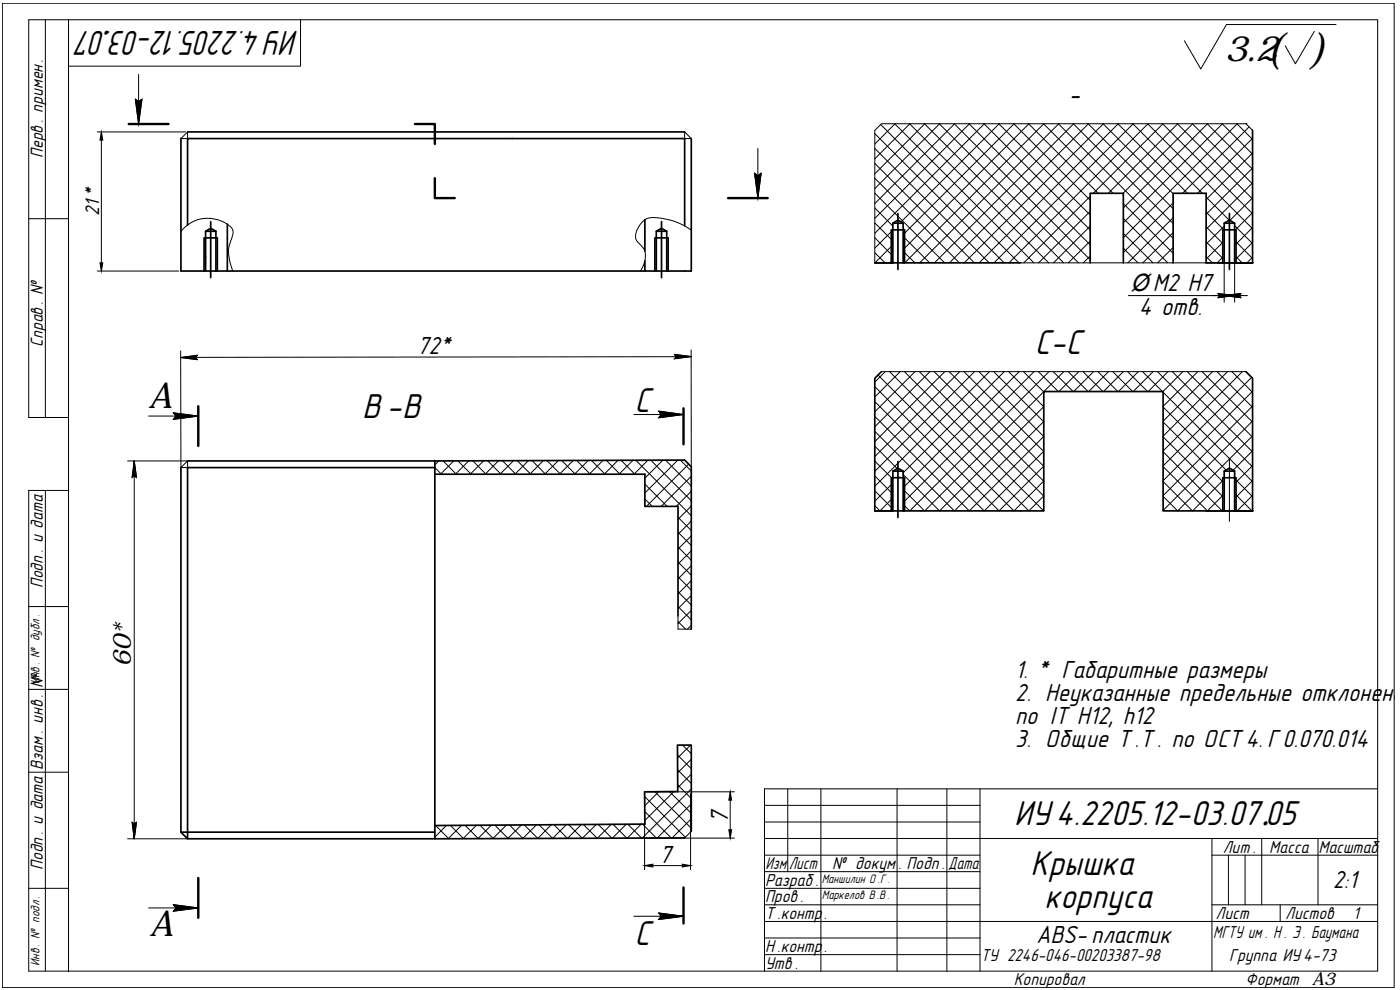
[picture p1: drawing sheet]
<svg xmlns="http://www.w3.org/2000/svg" width="420mm" height="297mm" viewBox="0 0 420 297" stroke-linecap="round" stroke-linejoin="round" font-family="sans-serif">
<!-- layer: 0 -->
<g fill="none" stroke="#000" stroke-width=".3">
<path d="M.7 1h417.7v295.3h-417.7zM13.6 5.9v119.4M20.6 5.9h392.9v285.5h-392.9zM20.6 5.9h-12v119.4h12M90.2 5.9v14h-69.6M394.4 9.4l-5.6 9.7-3.1-5.4M401 7.4h-32.9l-7.7 13.3-4.9-8.5M29.2 39.6h26.5M40.6 29.8l1 .7 1-.7-1 7.4zM41.6 22.3v14.9M205.5 39.6l2 2h-2zM264.3 37.3l41.5 41.6"/>
<path d="M268.5 37.1l41.8 41.8M268.6 37.1l-6.1 6.1M273 37.1l41.7 41.8M273.1 37.1l-10.6 10.6M277.4 37.1l41.8 41.8M277.6 37.1l-15.1 15.1M281.9 37.1l41.8 41.8M282 37.1l-19.5 19.5M286.4 37.1l40.8 40.8M286.5 37.1l-24 24M290.8 37.1l36.4 36.3M290.9 37.1l-28.4 28.4"/>
<path d="M295.3 37.1l31.9 31.9M295.4 37.1l-32.9 32.9M299.7 37.1l27.5 27.4M299.9 37.1l-29.5 29.5M304.2 37.1l23 23M304.4 37.1l-32.9 32.9M308.7 37.1l20.9 20.9M308.8 37.1l-37.3 37.4M313.2 37.1l20.8 20.9M313.3 37.1l-41.8 41.8M317.6 37.1l34.5 34.4M317.7 37.1l-41.7 41.8"/>
<path d="M322.1 37.1l30 30M322.2 37.1l-41.8 41.8M326.5 37.1l25.6 25.5M326.7 37.1l-41.8 41.8M331 37.1l21.1 21M331.2 37.1l-41.8 41.8M335.5 37.1l20.9 20.9M335.6 37.1l-41.7 41.8M340 37.1l20.8 20.9M340.1 37.1l-41.8 41.8M344.4 37.1l31.5 31.5M344.5 37.1l-41.7 41.8"/>
<path d="M348.9 37.1l27 27M349 37.1l-20.9 20.9M353.3 37.1l22.6 22.6M353.5 37.1l-20.9 20.9M357.8 37.1l18.1 18.1M358 37.1l-21 20.9M362.3 37.1l13.6 13.7M362.4 37.1l-25.3 25.3M366.8 37.1l9.1 9.2M366.9 37.1l-29.8 29.7M371.2 37.1l4.7 4.7M371.3 37.1l-34.2 34.2"/>
<path d="M373.9 37.1l2 2M374.3 37.1h-109.8l-2 2v39.8M374.9 38.1l-20 19.9M30.4 42v36.9M54.3 41.6l2-2v2zM226.5 52l.9 .7 1-.7-1 7.4zM227.4 44.5v14.9M262.5 58l21 20.9M262.5 53.5l25.4 25.4M262.5 49l29.9 29.9M262.5 44.5l34.4 34.4M262.5 40.1l38.9 38.8"/>
<path d="M327.2 58.9l-20 20M362 59.1l6.9 7M375.9 41.5l-16.5 16.5M375.9 54.9l-13.9 13.9M375.9 45.9l-13.9 14M375.9 50.4l-13.9 13.9M375.9 59.4l-6.8 6.7M8.6 65.6h12M54.3 69.3a10.1 10.1 0 0 1 15.5-.6l.1 1.4-1.1 3.5a12.7 12.7 0 0 0 1.1 7.7M207.5 69.1a19.5 19.5 0 0 0-12.8-3.7 6.1 6.1 0 0 0-3.8 6.5l.9 1.2a4.4 4.4 0 0 1 1.7 5.3l-1.3 2.9M262.5 75.8l3.1 3.1M262.5 71.3l5 5"/>
<path d="M262.5 66.9l5 4.9M262.5 62.4l5.5 5.4M267.5 69.5l-5 5M267.5 74l-4.9 4.9M267.5 78.4l-.4 .5M271.5 75.8l3.1 3.1M271.5 71.4l7.5 7.5M306.3 78.9h59.1M327.2 63.4l-15.5 15.5M327.2 67.9l-11 11M327.2 72.3l-6.6 6.6M327.2 76.8l-2.1 2.1"/>
<path d="M337.1 74.5l4.4 4.4M337.1 70l8.9 8.9M337.1 65.5l13.4 13.4M337.1 61.1l15 14.9M352.1 65.3l-13.6 13.6M352.1 60.9l-15 14.9M352.1 69.8l-9.1 9.1M352.1 74.3l-4.7 4.6M352.1 78.7l-.2 .2M362 77l1.9 1.9M362 72.6l5 4.9M362 68.1l5 5"/>
<path d="M362 63.6l5.3 5.4M367 72.7l-5 5M367 77.2l-1.7 1.7M367.4 67.9l-5.4 5.3M367.4 78.9v11.8M370.5 67.7l5.4 5.4M370.5 78.9v11.8M371 77l1.8 1.9M371 72.6l4.9 5M375.9 63.8l-5.1 5.2M375.9 68.3l-4.9 4.9M375.9 72.7l-4.9 5"/>
<path d="M375.9 77.2l-1.7 1.7M29.2 81.3h24.5M338.6 88.7h27.8M367.4 88.7h3.1M371.5 88.7h1M54.2 105.3l.1 35M206.4 107l-151.2 .2M207.4 105l.1 35M262.5 116l37.3 37.3 13.5-13.4M263.5 112.5l40.8 40.8 9-9M264.5 111.5h109.4M265.7 111.5l-3.2 3.1"/>
<path d="M267 111.5l41.8 41.8 4.5-4.5M270.2 111.5l-7.7 7.6M271.4 111.5l41.8 41.8M274.6 111.5l-12.1 12.1M275.9 111.5l37.4 37.3M279.1 111.5l-16.6 16.6M280.4 111.5l32.9 32.9M283.5 111.5l-21 21M284.8 111.5l28.5 28.4M288 111.5l-25.5 25.5M289.3 111.5l24 24M292.5 111.5l-30 29.9"/>
<path d="M293.8 111.5l19.5 19.5M297 111.5l-34.5 34.4M298.2 111.5l15.1 15M301.4 111.5l-30.4 30.4M302.7 111.5l10.6 10.5M305.9 111.5l-34.4 34.4M307.2 111.5l6.1 6.1M310.3 111.5l-38.8 38.9M311.6 111.5l6 6M314.8 111.5l-41.8 41.8-1.5-1.5M316.1 111.5l6 6M319.3 111.5l-41.8 41.8"/>
<path d="M320.6 111.5l5.9 6M323.8 111.5l-6 6M325 111.5l6 6M328.2 111.5l-6 6M329.5 111.5l6 6M332.7 111.5l-6 6M334 111.5l5.9 6M337.1 111.5l-5.9 6M338.4 111.5l6 6M341.6 111.5l-6 6M342.9 111.5l6 6M346.1 111.5l-6 6"/>
<path d="M347.4 111.5l28.5 28.6M349.1 117.7l26.8 26.8M350.5 111.5l-5.9 6M351.8 111.5l24.1 24.1M355 111.5l-6 6M356.3 111.5l19.6 19.6M359.5 111.5l-10.4 10.4M360.8 111.5l15.1 15.2M363.9 111.5l-14.8 14.9M365.2 111.5l10.7 10.7M368.4 111.5l-19.3 19.4M369.7 111.5l6.2 6.2"/>
<path d="M372.9 111.5l-23.8 23.8M375.7 113.2l-26.6 26.6M375.9 117.4l-26.8 26.8M38.3 138.3h18M40.3 139.3v111.4M44.6 124.8h14.9M52.1 123.9l7.4 .9-7.4 1 .7-1zM131.7 138.3l-1.2 1.2M133 138.3l3.9 4M136.2 138.3l-4 4M137.4 138.3l4 4M140.7 138.3l-4 4"/>
<path d="M141.9 138.3l4 4M145.2 138.2l-4.1 4.1M146.3 138.2l4.1 4.1M149.6 138.2l-4 4.1M150.8 138.2l4 4.1M154.1 138.2l-4 4.1M155.2 138.2l4.1 4.1M158.6 138.2l-4.1 4.1M159.7 138.2l4 4.1M163.1 138.2l-4.1 4.1M164.1 138.2l4.1 4.1M167.6 138.2l-4.1 4.1"/>
<path d="M168.6 138.1l4.1 4.2M172.1 138.1l-4.2 4.2M173 138.1l4.2 4.2M176.6 138.1l-4.2 4.2M177.5 138.1l4.1 4.2M181 138.1l-4.1 4.2M181.9 138.1l4.2 4.2M185.5 138.1l-4.2 4.2M186.4 138.1l4.1 4.2M190 138.1l-4.2 4.2M190.2 124.4h14.9M190.8 138.1l16.7 16.6"/>
<path d="M194.5 138l-4.2 4.3M195.3 138l12.2 12.2M197.7 123.4l7.4 1-7.4 .9 .7-.9zM199 138l-5.5 5.5M199.7 138l7.8 7.8M203.4 138l-9.9 9.9M204.2 138l3.3 3.3M206.7 139.2l-12.7 12.7M262.5 124.9l28.4 28.4 22.4-22.4M262.5 138.3l5 5M262.5 133.9l6.8 6.7M262.5 129.4l23.9 23.9"/>
<path d="M262.5 120.5l32.8 32.8M313.3 122l-31.3 31.3-11-10.9M313.3 126.4l-26.8 26.9M313.3 135.4l-17.9 17.9M349.1 140l13.3 13.3 4.6-4.6M349.1 135.6l17.7 17.7 .2-.2M349.1 131.1l17.9 17.9M349.1 126.6l17.9 17.9M349.1 122.1l18.8 18.9M369 137.5v18.9M375.9 121.8l-26.8 26.9M375.9 126.3l-26.8 26.9"/>
<path d="M375.9 130.8l-22.5 22.5-4.3-4.4M375.9 135.3l-5.8 5.8M375.9 139.7l-4.9 5M13.6 147.2v144.2M20.6 147.2h-12v144.2h12M54.3 140.3l2-2v2zM130.5 140.3l2 2M193.5 149.7l2.3 2.2M193.5 145.2l6.7 6.7M203.5 159.7l4 4M203.5 155.2l4 4M207.5 142.9l-9.1 9"/>
<path d="M207.5 147.4l-4.6 4.5M207.5 151.8l-4 4M207.5 156.3l-4 4M262.5 147.3l5 4.9M262.5 142.8l5 5M267.5 145.4l-5 5M267.5 149.9l-3.4 3.4-1.6-1.6M271.5 147.3l6 6M313.3 153.2v.1M367 144.2l-9.1 9.1-8.8-8.8M371 148.5l4.8 4.8 .1-.2M371 144l4.9 5"/>
<path d="M375.9 144.2l-4.9 4.9M375.9 148.6l-4.6 4.7-.3-.3M203.5 177.5l4 4M203.5 173.1l4 3.9M203.5 168.6l4 4M203.5 164.1l4 4M207.5 160.8l-4 4M207.5 165.3l-4 3.9M207.5 169.7l-4 4M207.5 174.2l-4 4M207.5 178.6l-4 4M8.6 182h12"/>
<path d="M203.5 186.5l2.3 2.3M203.5 182l4 4M203.5 184.8v4h4M207.5 183.1l-4 4M207.5 187.6l-1.2 1.2M8.6 206.8h12M8.6 231.7h12M193.4 239l12.3 12.2M193.4 238.2v22.7M194.1 237.6h26.3M196.5 237.5l11 11M197.7 237.5l-4.2 4.3"/>
<path d="M200.9 237.5l6.6 6.5M202.2 237.5l-8.7 8.7M203.3 226.5l4.2 4.1M203.4 231l4.1 4.1M203.4 235.5l4.1 4.1M204.8 223.6l2.7 2.5M207.2 223.6l-3.9 3.9M207.2 238.2v22.7M207.5 227.8l-4.1 4.1M207.5 232.3l-4.1 4M207.5 236.7l-14.8 14.8M236.4 236.7v24.8"/>
<path d="M246.4 236.7v54.7M269.2 236.7v54.7M284.2 236.7v54.7M294.1 236.7v54.7M413.5 236.7h-184.1v54.7M38.3 251.7h18M130.8 247.7l3.9 4M134 247.7l-3.5 3.5M135.2 247.7l3.9 3.9M138.5 247.7l-4 4M139.6 247.7l4 3.9M143 247.6l-4 4"/>
<path d="M144 247.6l4.1 4M147.5 247.6l-4.1 4M148.5 247.6l4 4M152 247.6l-4.1 4M152.9 247.5l4.1 4.1M156.5 247.5l-4.1 4.1M161 247.5l-4.1 4.1M165.5 247.4l-4.1 4.2-4.1-4.1M170 247.4l-4.2 4.1-4-4M170.7 247.4l4 4.1M174.4 247.4l-4.1 4.1-4.1-4.1M179 247.4l-4.2 4.1"/>
<path d="M179.5 247.4l4.2 4.1M183.5 247.3l-4.2 4.2-4.2-4.1M184 247.3l4.1 4.2M187.9 247.3l-4.1 4.2M188.4 247.3l4.2 4.2M192.4 247.3l-4.2 4.2M192.8 247.3l4.2 4.2M193.5 243.5l8 7.9M194.1 251.5h26.3M195.9 259.7h8.9M207.5 241.2l-10.3 10.3M207.5 245.7l-5.8 5.7"/>
<path d="M207.5 249.4l-2 2M219.1 240.1v8.9M229.4 246.6h64.7M229.4 251.6h184.1M229.4 241.6h64.7M229.4 256.6h64.7M363.7 256.6h49.8M363.7 251.6v39.8M368.7 256.6v14.9M373.7 256.6v14.9M378.7 251.6v19.9M395.5 251.6v19.9"/>
<path d="M8.6 266.5h12M44.6 272.4h14.9M52.1 271.4l7.4 1-7.4 1 .7-1zM190.2 274.9h14.9M197.7 273.9l7.4 1-7.4 1 .7-1zM229.4 266.5h64.7M229.4 271.5h64.7M229.4 276.5h184.1M229.4 261.5h64.7M363.7 271.5h49.8M384.2 271.5v5M229.4 281.4h64.7"/>
<path d="M229.4 286.4h64.7"/>
</g>
<g fill="none" stroke="#000" stroke-width=".51">
<path d="M56.3 39.6h149.2M375.9 39.1v39.8h-13.9v-20.9h-9.9v20.9M54.3 41.6v39.7h153.2v-39.7M56.3 67.5v-25.9h149.2v26.2M61.7 69.4h3.1M61.7 77.2l-.1 .1M63.2 66.5v16.8M68.2 67.3v14M193.5 65.9v9.5M193.5 78.3v3M197 69.4h3.1M198.5 66.5v16.8"/>
<path d="M262.5 78.9h8.5M267.5 78.9v-9.9h4v9.9M268 78.9v-11.9l1.5-1 1.5 1v11.9M268 67h3M269.5 64.1v16.8M271 78.9h35.3M327.2 78.9v-20.9h9.9v20.9M367 78.9v-9.9h4v9.9M367.4 67l1.6-1 1.5 1v11.9h5.4h-8.5zM367.4 67h3.1M369 64.1v16.8M61.2 81.3v-9.9h4v9.9"/>
<path d="M61.7 81.3v-11.9l1.5-.9 1.6 .9v11.9M196.5 81.3v-9.9h4v9.9M197 81.3v-11.9l1.5-.9 1.6 .9v11.9M264.5 111.5l-2 2v39.8h8.5M373.9 111.5l2 2v39.8M56.3 138.3h74.2M130.5 138.3v113.4h-74.2M130.5 138.3l75-.3 2 2v48.8M269.5 138.5v16.8M54.3 140.3v109.4h76.2M130.5 140.3h-74.2v111.4l-2-2M130.5 142.3h63v9.6h10v32.9"/>
<path d="M267.5 153.3v-10h4v10M268 153.3v-11.9l1.5-.9 1.5 .9v11.9M268 141.4h3M271 153.3h42.3v-35.8h35.8v35.8h26.8M362 153.3h5.4M367 153.3v-10h4v10M367.4 141.4l1.6-.9 1.5 .9v11.9h5.4h-8.5zM367.4 141.4h3.1M371.9 153.3h4M130.5 247.7l63-.4-.1-9.7 10-.1-.1-13.9h4.2v25.8M205.5 251.4l-75 .3"/>
</g>
<path d="M38.6 37.2h12M124.5 37.2h6v6M130.5 53.5v5.9h6M218.5 59.4h11.9M59.5 121.9v11.9M205.1 122.5v10.8M59.5 263.4v12M205.1 266.3v10.8" fill="none" stroke="#000" stroke-width=".72"/>
<g fill="#000" stroke="#000" stroke-width=".3">
<path d="M40.6 29.8l1 .7h-.9zM40.7 30.5h1.8l-.9 6.7zM41.6 30.5l1-.7-.1 .7zM30.4 39.6l.4 2.4h-.8zM226.5 52l.9 .7h-.8zM226.6 52.7h1.7l-.9 6.7zM227.4 52.7l1-.7-.1 .7zM30 78.9h.8l-.4 2.4zM193.4 259.7l2.5-.4v.8zM204.8 259.3l2.4 .4-2.4 .4zM219.1 237.6l.5 2.5h-.9zM218.7 249h.9l-.5 2.5z"/>
<path d="M52.1 123.9l7.4 .9h-6.7zM52.8 124.8l-.7 1 7.4-1z"/>
<path d="M197.7 123.4l7.4 1h-6.7zM198.4 124.4l-.7 .9 7.4-.9z"/>
<path d="M52.1 271.4l7.4 1h-6.7zM52.8 272.4l-.7 1 7.4-1z"/>
<path d="M197.7 273.9l7.4 1h-6.7zM198.4 274.9l-.7 1 7.4-1z"/>
</g>
<path d="M363.5 88.7h7l-5 .6 .5-.6-.5-.6 5 .6M367.4 88.7l5 .6-.5-.6 .5-.6-5 .6h7M54.3 107.3l4.9-.7-.5 .6 .5 .7zM202.4 106.3l5 .7-5 .7 .5-.7zM40.3 138.3l.7 5-.7-.6-.6 .6zM39.7 246.7l.6 .5 .7-.5-.7 5z" fill="none" stroke="#000" stroke-width=".3"/>
<g fill="#000" stroke="#000" stroke-width=".3">
<path d="M366 88.7h4.5l-5 .6zM365.5 88.1l.5 .6h4.5z"/>
<path d="M367.4 88.7l5-.6-.5 .6zM367.4 88.7l5 .6-.5-.6z"/>
<path d="M54.3 107.3l4.4-.1 .5 .7zM54.3 107.3l4.4-.1 .5-.6z"/>
<path d="M202.4 106.3l5 .7h-4.5zM202.9 107l-.5 .7 5-.7z"/>
<path d="M40.3 138.3v4.4l-.6 .6zM40.3 138.3v4.4l.7 .6z"/>
<path d="M40.3 247.2l.7-.5-.7 5zM39.7 246.7l.6 5v-4.5z"/>
</g>
<path d="M366.4 88.7h1M370.5 88.7h1M55.2 107.2l-.9 .1M207.4 107h-1M40.3 138.3v1M40.3 250.7v1" fill="none" stroke="#000" stroke-width=".3"/>
<g font-size="12.8">
<text x="380.1" y="18.8">(</text>
<text x="393.3" y="18.8">)</text>
</g>
<g font-size="10.9">
<text x="33" y="9.4" transform="rotate(-180 33 9.4)">.</text>
<text x="367.6" y="18.2">3.2</text>
<text x="310.8" y="31.7">А-А</text>
<text x="44.6" y="122.4">A</text>
<text x="44.9" y="280.8">A</text>
</g>
<g font-size="10.8">
<text x="89.6" y="9.4" transform="rotate(-180 89.6 9.4)">ИУ 4.2205.12-03.07</text>
<text x="310.5" y="106.1">C-C</text>
<text x="108.7" y="125.3">В -В</text>
<text x="190.4" y="123.7">C</text>
<text x="304.3" y="247.6">ИУ 4.2205.12-03.07.05</text>
<text x="309.3" y="262.6">Крышка</text>
<text x="313.5" y="272.5">корпуса</text>
<text x="190.4" y="283.7">C</text>
</g>
<text font-size="7.8" x="39.3" y="200.1" transform="rotate(-90 39.3 200.1)">60*</text>
<g font-size="7.7">
<text x="341.8" y="94.7">4 отв.</text>
<text x="125.3" y="106.1">72*</text>
<text x="304.7" y="203.3">1. * Габаритные размеры</text>
<text x="304.7" y="210.3">2. Неуказанные предельные отклонени</text>
<text x="304.7" y="217.3">по IT H12, h12</text>
<text x="304.7" y="224.2">3. Общие Т .Т . по ОСТ 4. Г0.070.014</text>
<text x="218.6" y="246.9" transform="rotate(-90 218.6 246.9)">7</text>
<text x="197.9" y="259.1">7</text>
<text x="400" y="266.5">2:1</text>
<text x="311" y="283">ABS-пластик</text>
</g>
<text font-size="7.4" x="339.4" y="87.4">Ø М2 H7</text>
<text font-size="6.2" x="29.8" y="64.9" transform="rotate(-90 29.8 64.9)">21 *</text>
<text font-size="5.5" x="393.8" y="295.6">A3</text>
<g font-size="5.4">
<text x="12.9" y="47.4" transform="rotate(-90 12.9 47.4)">Перв. примен.</text>
<text x="12.9" y="104" transform="rotate(-90 12.9 104)">Справ . №</text>
<text x="12.9" y="176.5" transform="rotate(-90 12.9 176.5)">Подп. и дата</text>
<text x="12.9" y="231.1" transform="rotate(-90 12.9 231.1)">Взам . инв. №</text>
<text x="367" y="255.9">Лит .</text>
<text x="380.9" y="255.9">Масса</text>
<text x="395.7" y="255.9">Масштаб</text>
<text x="12.9" y="261.1" transform="rotate(-90 12.9 261.1)">Подп. и дата</text>
<text x="229.8" y="260.8">Изм</text>
<text x="236.7" y="260.8">Лист</text>
<text x="236.9" y="260.8">.</text>
<text x="249.7" y="260.8">№ докум</text>
<text x="269.5" y="260.8">.</text>
<text x="272" y="260.8">Подп .</text>
<text x="284.6" y="260.8">Дата</text>
<text x="229.6" y="265.8">Разраб .</text>
<text x="229.6" y="270.8">Пров .</text>
<text x="229.6" y="275.8">Т .контр</text>
<text x="247.3" y="275.8">.</text>
<text x="364.8" y="275.8">Лист</text>
<text x="385.7" y="275.8">Листов</text>
<text x="406.1" y="275.8">1</text>
<text x="364.1" y="281.5">МГТУ им . Н . Э. Баумана</text>
<text x="229.6" y="285.7">Н .контр</text>
<text x="247.3" y="285.7">.</text>
<text x="229.6" y="290.7">Утв .</text>
<text x="294.3" y="288.4">ТУ 2246-046-00203387-98</text>
<text x="368.9" y="288.4">Группа ИУ 4-73</text>
<text x="304.2" y="295.6">Копировал</text>
<text x="373.8" y="295.6">Формат</text>
</g>
<g font-size="3.9">
<text x="11.9" y="205.4" transform="rotate(-90 11.9 205.4)">Инв . № дубл .</text>
<text x="246.6" y="264.8">Маншилин О .Г .</text>
<text x="246.6" y="269.8">Маркелов В .В .</text>
<text x="11.9" y="289.9" transform="rotate(-90 11.9 289.9)">Инв . № подл .</text>
</g>
</svg>
